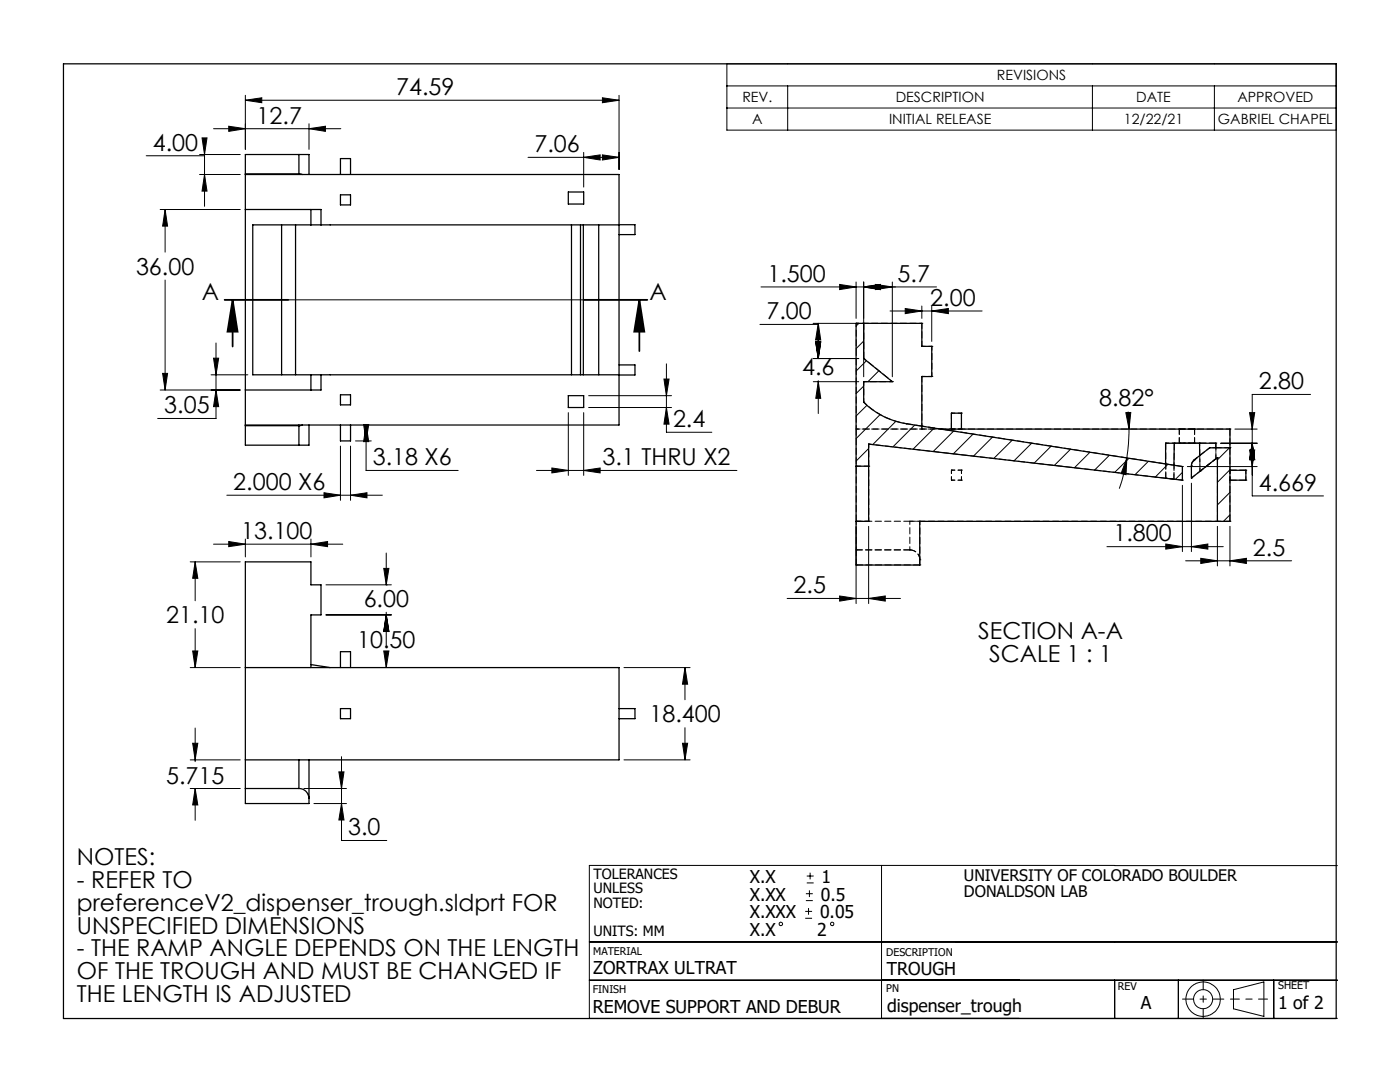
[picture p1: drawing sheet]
<svg xmlns="http://www.w3.org/2000/svg" width="279mm" height="216mm" viewBox="0 0 279 216" stroke-linecap="round" stroke-linejoin="round" font-family="sans-serif">
<g fill="none" stroke="#000" stroke-width=".2">
<path d="M49 19v10.8M120.2 19.5l3.3 .5-3.3 .5zM123.5 19v14.8M145.1 12.7h121.6v13.3h-121.6zM145.1 17.1h121.6M157.2 17.1v8.9M218 17.1v8.9M242.4 17.1v8.9M29.2 31.1h11.6M39.8 30.8h8.1M39.8 34.8h8.1M40.3 27.5h1l-.5 3.3z"/>
<path d="M40.8 30.8v10.4M40.8 34.8l.5 3.3h-1zM42.6 25.7h25.4M45.6 25.2l3.4 .5-3.4 .5zM49 20h74.5M49 20l3.2-.5v1zM61.7 25.7l3.2-.5v1zM61.7 24.7v5.1M105.4 31.4h18.1M116.5 30.4v6.9M116.5 31.4l3.3-.5v1zM120.2 30.9l3.3 .5-3.3 .5z"/>
<path d="M145.1 21.6h121.6M32 41.8h15.9M32.9 41.8v8.5M32.9 55.9v21.9M32.9 41.8l.5 3.3h-.9zM44.8 59.8h84.3M151.9 57.3h35M167.6 56.8l3.3 .5-3.3 .5zM170.9 56.3v7.2M172.4 57.3l3.2-.5v1zM172.4 56.3v18.9M174.8 56.8l3.3 .5-3.3 .5z"/>
<path d="M178.1 56.3v18.9M32 77.8h15.9M32.5 74.5h.9l-.5 3.3zM42.1 74.8h7.4M42.6 71.5h1l-.5 3.3zM43.1 68.4v15.1h-11.6M43.1 77.8l.5 3.3h-1zM117.5 79h16.5M132.5 75.6h1l-.5 3.4zM133 72.6v13.7h9.1M151.7 64.7h11.6M162.3 71.5h9.1"/>
<path d="M162.3 64.5h9.1M162.3 76.2h9.1M162.8 68.2h1l-.5 3.3zM163.3 76.2l.5 3.3h-1zM163.3 64.5l.5 3.3h-1zM163.3 71.5h.1M163.3 64.5v7M163.3 76v6.5M171.4 64.5l-.5 .6M172.4 68.1l-1.5 1.5M172.4 77l-1.5 1.5M172.9 72l-2 2"/>
<path d="M175.4 74l-2.2 2.2M177.6 62.1h18.4M177.9 76l-.2 .2M180.7 61.6l3.3 .5-3.3 .5zM184 61.1v2.4M185.9 62.1l3.4-.5v1zM185.9 61.1v7M261.5 78.7h-11.6v20.3h14.2M45.3 98.8h31M64.7 98.3l3.2 .5-3.2 .5zM67.9 89v10.8M70 89v10.8"/>
<path d="M70 98.8l3.2-.5v1zM70.9 88h3.2M72.6 84.7h1l-.5 3.3zM73.1 84.8l.5 3.3h-1zM73.1 84.8v9.1h18.3M107.1 93.9h40M110.1 93.4l3.3 .5-3.3 .5zM113.4 82.3v12.6M116.5 82.3v12.6M116.5 93.9l3.3-.5v1zM117.5 81.3h16.5M133 81.3l.5 3.3h-1z"/>
<path d="M173 80.9l-2.1 2.1M173.4 89.5l-2.5 2.5M175.6 82.7l-4.7 4.8M178.8 84.1l-4.6 4.6M182.6 84.8l-4.4 4.4M186.4 85.4l-4.2 4.2M190.3 86l-4.1 4.1M194.2 86.6l-3.9 4M198.1 87.2l-3.8 3.8M202 87.8l-3.7 3.7M205.9 88.4l-3.5 3.6M209.8 89l-3.4 3.4"/>
<path d="M213.6 89.6l-3.2 3.3M217.5 90.2l-3.1 3.1M221.4 90.8l-3 3M224.7 82.3h1l-.4 3.3zM224.9 91.4l-.2 3.3-1-.2zM224.9 91.4l-.8 3.8-.7 2.3M225.1 82.1l.2 3.5M225.3 85.6l-.1 2.9-.3 2.9M225.3 91.4l-2.8 2.9M229.2 92l-2.7 2.7M233.1 92.6l-2.6 2.6M236 94.3l-1.4 1.4"/>
<path d="M236 96.8v13.3M237 93.1h13.9M237.8 96.4v13.7M238.9 91.3l-1 1M243.6 88.4h7.3M245.4 89.4l-2.4 2.4M245.5 93.7l-2.5 2.5M245.5 98.2l-2.5 2.6M246.5 85.6h4.4M249.4 89.8h1l-.5 3.3zM249.4 82.3h1l-.5 3.3zM249.9 88.4l.5 3.3h-1z"/>
<path d="M38 112.1h9.9M38.9 112.1v7.8M38.9 112.1l.6 3.3h-1zM42.6 108.6h25.8M45.6 108.1l3.4 .5-3.4 .5zM49 107.6v3.5M62.1 108.6l3.3-.5v1zM62.1 107.6v3.5M65.1 116.7h13M76.6 113.4h1l-.5 3.3zM77.1 110.3v6.4M77.1 116.7h.1"/>
<path d="M157.1 119.4h22.6M167.6 118.9l3.3 .5-3.3 .5zM170.9 105v15.4M173.4 119.4l3.3-.5v1zM173.4 105v15.4M220.9 109.1h23.2M232.7 108.5l3.3 .6-3.3 .5zM236.6 111.9h21.2M237.8 109.1l3.3-.6v1.1zM239.6 111.4l3.4 .5-3.4 .5zM243 105v7.9M245.5 102.7l-1.3 1.3"/>
<path d="M245.5 111.9l3.2-.5v1zM245.5 105v7.9M38 133.2h9.9M38.5 129.9h1l-.6 3.3zM38.9 125.4v7.8M65.1 122.7h13M76.6 129.9h1l-.5 3.3zM77.1 122.2v6.8M77.1 130.3v2.9M77.1 122.7l.5 3.3h-1zM124.5 133.2h13.2M136.7 133.2v6.4"/>
<path d="M136.7 133.2l.5 3.3h-1zM38 151.6h9.9M38 157.3h9.9M38.5 148.3h1l-.6 3.3zM38.9 145.3v6.7M38.9 157.3v6.4M38.9 157.3l.6 3.3h-1zM38.9 157.3h.1M60.6 157.3h8.5M67.6 154h1.1l-.5 3.3zM68.2 151v16.7h9M124.5 151.6h13.2"/>
<path d="M136.2 148.3h1l-.5 3.3zM136.7 145.2v6.4M62.7 160.3h6.4M68.2 160.3l.5 3.3h-1.1zM160.8 179.7h1.4M160.8 178.3h1.4M161 176.2h1.4M161 174.8h1.4M161.5 177.7v1.3M161.7 174.1v1.4M175.9 172.7v30.5M222.5 172.7h-104.9v30.5h149.3"/>
<path d="M222.5 172.7h44.4M117.6 195.6h149.3M117.6 188h149.3M160.7 183.2h1.4M160.7 181.9h1.4M161.4 181.2v1.3M222.5 195.6v7.6M235.2 195.6v7.6M246.2 197.5l6-1.6v6.9l-6-1.5zM254.2 195.6v7.6"/>
<circle cx="155.8" cy="184.3" r=".34"/>
<circle cx="166.1" cy="184.3" r=".33"/>
<circle cx="240.1" cy="199.4" r="3.4"/>
<circle cx="240.1" cy="199.4" r="1.91"/>
</g>
<path d="M236 199.4h8.2" fill="none" stroke="#000" stroke-width=".2" stroke-dasharray="15.2 1.3 1.3 1.3" stroke-dashoffset="13"/>
<path d="M240.1 195.5v7.7" fill="none" stroke="#000" stroke-width=".2" stroke-dasharray="15.2 1.3 1.3 1.3" stroke-dashoffset="13.3"/>
<path d="M245.6 199.4h7.4" fill="none" stroke="#000" stroke-width=".2" stroke-dasharray="15.2 1.3 1.3 1.3" stroke-dashoffset="13.4"/>
<g fill="none" stroke="#000" stroke-width=".25">
<path d="M12.7 12.7h254v190.5h-254zM49 34.7h11l.4 .1M49 34.8h74.5v50h-74.5M59.7 30.8h2v4M59.7 30.8h-10.7v58h10.7M59.7 30.8v4M67.9 34.8v-3.2h2.1v3.2M67.9 38.9h2.1v2h-2.1zM113.4 38.3h3.1v2.4h-3.1zM49 41.8h15.1v3.1M56.2 44.9v29.9M59 44.9v29.9"/>
<path d="M62.1 41.8v3.1M114.1 44.9v29.9M115.9 44.9v29.9M116.4 44.9v29.9M119.5 44.9v29.9M123.5 46.8h3.2v-2l-76.3 .1v29.9h73.1M62.1 74.8v3M64.1 74.8v3h-15.1M67.9 78.8h2.1v2h-2.1zM113.4 79h3.1v2.3h-3.1zM123.5 72.8h3.2v2h-3.2M172.4 64.5v7l5.7 4.7h-5.7v4.1a15.6 15.6 0 0 0 8.5 4.3l55.1 8.5v2.7l-62.6-7.2v15.4h-2.5"/>
<path d="M59.7 84.8v4M60.4 84.8l-.7 .1h-10.7M61.7 84.8v4h-2M67.9 84.8v3.2h2.1v-3.2M170.9 93h2.5M184 85v-9.9h1.9v-6h-1.9v-4.6h-13.1v48.2h12.7v-8.7h61.9v-18.4h-57.7M189.9 85.6v-3.2h2v3.2M234.4 88.4l-.1 4.5M239.4 88.4v2.5M242.6 89.4v-1h-10v4.2M245.5 89.4h-4.1l-3.1 2.4a1.47 1.47 0 0 0-.5 1.2v2.4l5.2-4.1v12.7M245.5 93.8h3.1v2h-3.1"/>
<path d="M49 133.2h74.5v18.4h-74.5M62.1 133.2v-10.5h2v-6h-2v-4.6h-13.1v48.2h12.7v-8.7M62.1 132.6l3.8 .6M67.9 133.2v-3.2h2.1v3.2M49 157.3h10.7M59.7 157.3a1.99 1.99 0 0 1 2 2M59.7 151.6v5.7M67.9 141.4h2.1v2h-2.1zM123.5 141.4h3.2v2h-3.2"/>
</g>
<path d="M44.8 59.8h12.7M46.4 59.8l1 6.4h-2zM46.4 59.8v9.3M116.5 59.8h12.7M127.6 59.8l1 6.4h-2zM127.6 59.8v10.3" fill="none" stroke="#000" stroke-width=".35"/>
<g fill="#000">
<path d="M61.7 25.7l3.2-.5v1zM45.6 25.2l3.4 .5-3.4 .5zM245.5 111.9l3.2-.5v1zM239.6 111.4l3.4 .5-3.4 .5z"/>
<path d="M127.6 59.8l1 6.4h-2zM46.4 59.8l1 6.4h-2z"/>
<path d="M172.4 57.3l3.2-.5v1zM174.8 56.8l3.3 .5-3.3 .5z"/>
<path d="M45.6 108.1l3.4 .5-3.4 .5zM62.1 108.6l3.3-.5v1z"/>
<path d="M237.8 109.1l3.3-.6v1.1zM232.7 108.5l3.3 .6-3.3 .5zM172.4 57.3l3.2-.5v1zM167.6 56.8l3.3 .5-3.3 .5zM173.4 119.4l3.3-.5v1zM167.6 118.9l3.3 .5-3.3 .5zM185.9 62.1l3.4-.5v1zM180.7 61.6l3.3 .5-3.3 .5z"/>
<path d="M136.2 148.3h1l-.5 3.3zM136.7 133.2l.5 3.3h-1zM38.5 129.9h1l-.6 3.3zM38.9 112.1l.6 3.3h-1zM67.6 154h1.1l-.5 3.3zM68.2 160.3l.5 3.3h-1.1zM38.5 148.3h1l-.6 3.3zM38.9 157.3l.6 3.3h-1zM77.1 122.7l.5 3.3h-1zM76.6 113.4h1l-.5 3.3zM76.6 129.9h1l-.5 3.3zM77.1 122.7l.5 3.3h-1zM40.3 27.5h1l-.5 3.3zM40.8 34.8l.5 3.3h-1zM32.5 74.5h.9l-.5 3.3zM32.9 41.8l.5 3.3h-.9zM43.1 77.8l.5 3.3h-1zM42.6 71.5h1l-.5 3.3zM64.7 98.3l3.2 .5-3.2 .5zM70 98.8l3.2-.5v1zM72.6 84.7h1l-.5 3.3zM73.1 84.8l.5 3.3h-1zM110.1 93.4l3.3 .5-3.3 .5zM116.5 93.9l3.3-.5v1zM116.5 31.4l3.3-.5v1zM120.2 30.9l3.3 .5-3.3 .5zM133 81.3l.5 3.3h-1zM132.5 75.6h1l-.5 3.4zM49 20l3.2-.5v1zM120.2 19.5l3.3 .5-3.3 .5zM163.3 76.2l.5 3.3h-1zM162.8 68.2h1l-.5 3.3zM162.8 68.2h1l-.5 3.3zM163.3 64.5l.5 3.3h-1zM224.9 91.4l-.2 3.3-1-.2zM224.7 82.3h1l-.4 3.3zM249.4 89.8h1l-.5 3.3zM249.9 88.4l.5 3.3h-1zM249.9 88.4l.5 3.3h-1zM249.4 82.3h1l-.5 3.3z"/>
</g>
<g fill="none" stroke="#000" stroke-width=".2" stroke-dasharray="1.3 .6">
<path d="M170.9 64.5h.1M172.4 64.5v7M172.4 76.2h.1M172.4 71.5h.1M172.4 64.5h.1M178.1 76.2h.1M184 75.1h.1M184 64.5h.1M184 69.1h.1M186 75.1h.1M186 69.1h.1M170.9 85.6v18.4"/>
<path d="M170.9 93h.1M170.9 85.6h.1M172.4 80.2h.1M173.4 88.6h.1M173.4 93h.1M180.9 84.5h.1M184 85l-3.1-.5M184 85.6v-.6M184 85.6h.1M189.9 82.4h.1M189.9 85.6h.1M189.9 95.8h.1"/>
<path d="M189.9 93.8h.1M189.9 82.4v3.2M191.9 82.4h.1M191.9 85.6h.1M191.9 95.8h.1M191.9 93.8h.1M191.9 82.4v3.2M232.7 95.4h.1M232.7 88.4h.1M232.7 88.4v7M234.3 95.6h.1M234.4 88.4h5"/>
<path d="M234.4 88.4h.1M235.4 88.4h.1M235.4 85.6h.1M236 95.8h.1M236 93.1h.1M237.8 95.4h.1M237.8 92.9h.1M238.4 91.7h.1M238.4 88.4h.1M238.4 85.6h.1M239.4 88.4h.1M239.5 94l-.1-3.1"/>
<path d="M239.5 94h.1M241.4 89.3h.1M242.7 88.4h-3.3M242.7 88.4v3.1M242.7 91.5h.1M242.7 88.4h.1M243 91.3h.1M243 91.3v12.7M245.5 89.3h.1M245.5 93.8h.1M245.5 95.8h.1M245.5 85.6h.1"/>
<path d="M248.6 95.8h-3.1M248.6 93.8h-3.1M248.6 93.8h.1M248.6 95.8h.1M170.9 104h.1M170.9 112.7h.1M170.9 109.7h.1M173.4 104h.1M181.6 109.7a2 2 0 0 1 2 2M181.6 104h-10.7M181.6 109.7h-10.7M181.6 109.7h.1"/>
<path d="M183.6 112.7h-12.7M183.6 112.7h.1M183.6 104h.1M183.6 111.7h.1M243 104h.1M245.5 104v-18.4M245.5 104h.1"/>
</g>
<g fill="none" stroke="#000" stroke-width=".2" stroke-dasharray="1.3 .6" stroke-dashoffset=".6">
<path d="M172.4 76.2h5.7M184 75.1h2M186 69.1h-2M170.9 85.6v-21.1M173.4 88.6v15.4M184 85.6h3.8M187.8 85.6l-3.8-.6M189.9 85.6h2M189.9 95.8v-2M189.9 93.8h2M191.9 82.4h-2M191.9 85.6h-2"/>
<path d="M191.9 95.8h-2M191.9 93.8v2M241.4 89.3l-3 2.4M242.7 89.3h-1.3M245.5 93.8v2M245.5 95.8v-2M248.6 95.8v-2M170.9 104v5.7M181.6 104v5.7M183.6 111.7v-7.7M183.6 104h-2"/>
</g>
<path d="M237.8 92.9a1.5 1.5 0 0 1 .6-1.2M239.4 88.4l.1 5.6" fill="none" stroke="#000" stroke-width=".2" stroke-dasharray="1.3 .6" stroke-dashoffset=".7"/>
<path d="M237.8 92.9v2.5M237.8 95.4l4.9-3.9" fill="none" stroke="#000" stroke-width=".2" stroke-dasharray="1.3 .6" stroke-dashoffset=".4"/>
<path d="M232.7 92.6l-44.9-7M232.7 95.4l3.3 .4M234.3 95.6l.1-7.2M236 93.1l-3.3-.5" fill="none" stroke="#000" stroke-width=".2" stroke-dasharray="1.3 .6" stroke-dashoffset="-.1"/>
<path d="M184 64.5v4.6M232.7 92.6v2.8M234.3 92.8v2.8M235.4 88.4v-2.8M236 93.1v2.7M238.4 88.4v-2.8M245.5 89.3h-2.8" fill="none" stroke="#000" stroke-width=".2" stroke-dasharray="1.3 .6" stroke-dashoffset=".2"/>
<path d="M172.4 76.2v4M186 75.1v-6M170.9 85.6h74.6M180.9 84.5a15.5 15.5 0 0 1-8.5-4.3M234.3 95.6l-60.9-7M242.7 89.3v2.2M242.7 91.5l-3.2 2.5M183.6 112.7v-1" fill="none" stroke="#000" stroke-width=".2" stroke-dasharray="1.3 .6" stroke-dashoffset=".5"/>
<path d="M170.9 64.5h13.1M172.4 71.5l5.7 4.7M170.9 85.6h13.1M234.3 95.6l-1.6-.2M234.4 88.4h-1.7" fill="none" stroke="#000" stroke-width=".2" stroke-dasharray="1.3 .6" stroke-dashoffset=".8"/>
<path d="M173.4 93h-2.5M243 91.3l-3.5 2.7M173.4 104h-2.5" fill="none" stroke="#000" stroke-width=".2" stroke-dasharray="1.3 .6" stroke-dashoffset=".3"/>
<path d="M184 75.1v10.5M235.4 85.6h3M235.4 88.4h3M238.4 88.4h-3M238.4 85.6h-3M170.9 112.7v-3M181.6 104h63.9" fill="none" stroke="#000" stroke-width=".2" stroke-dasharray="1.3 .6" stroke-dashoffset=".1"/>
<g font-size="4.7">
<text x="79" y="19">74.59</text>
<text x="51.2" y="24.7">12.7</text>
<text x="30.5" y="30.1">4.00</text>
<text x="106.7" y="30.4">7.06</text>
<text x="27.1" y="54.8">36.00</text>
<text x="40.3" y="59.9">A</text>
<text x="129.6" y="59.8">A</text>
<text x="153.2" y="56.2">1.500</text>
<text x="179.1" y="56.2">5.7</text>
<text x="153" y="63.7">7.00</text>
<text x="185.7" y="61">2.00</text>
<text x="160.1" y="74.9">4.6</text>
<text x="251.2" y="77.7">2.80</text>
<text x="32.8" y="82.5">3.05</text>
<text x="219.4" y="81.1">8.82°</text>
<text x="134.3" y="85.2">2.4</text>
<text x="74.4" y="92.8">3.18 X6</text>
<text x="120.2" y="92.8">3.1 THRU X2</text>
<text x="46.6" y="97.8">2.000 X6</text>
<text x="251.2" y="97.9">4.669</text>
<text x="48.2" y="107.5">13.100</text>
<text x="222.2" y="108">1.800</text>
<text x="250" y="110.9">2.5</text>
<text x="158.4" y="118.4">2.5</text>
<text x="33.2" y="124.4">21.10</text>
<text x="72.6" y="121.1">6.00</text>
<text x="71.3" y="129.3">10.50</text>
<text x="195.2" y="127.5">SECTION A-A</text>
<text x="197.4" y="132">SCALE 1 : 1</text>
<text x="129.6" y="144.2">18.400</text>
<text x="33.2" y="156.5">5.715</text>
<text x="69.5" y="166.7">3.0</text>
<text x="15.4" y="172.7">NOTES:</text>
<text x="15.4" y="177.2">- REFER TO</text>
<text x="15.4" y="181.7">preferenceV2_dispenser_trough.sldprt FOR</text>
<text x="15.4" y="186.3">UNSPECIFIED DIMENSIONS</text>
<text x="15.4" y="190.8">- THE RAMP ANGLE DEPENDS ON THE LENGTH</text>
<text x="15.4" y="195.3">OF THE TROUGH AND MUST BE CHANGED IF</text>
<text x="15.4" y="199.9">THE LENGTH IS ADJUSTED</text>
</g>
<g font-size="3.5">
<text x="149.6" y="176.2">X.X</text>
<text x="149.6" y="179.7">X.XX</text>
<text x="163.8" y="179.7">0.5</text>
<text x="164" y="176.2">1</text>
<text x="149.6" y="183.2">X.XXX</text>
<text x="163.7" y="183.2">0.05</text>
<text x="149.6" y="186.7">X.X</text>
<text x="163.1" y="186.7">2</text>
<text x="118.4" y="194.3">ZORTRAX ULTRAT</text>
<text x="177" y="194.6">TROUGH</text>
<text x="118.3" y="202">REMOVE SUPPORT AND DEBUR</text>
<text x="177" y="201.9">dispenser_trough</text>
<text x="227.7" y="201.4">A</text>
<text x="255.1" y="201.3">1 of 2</text>
</g>
<g font-size="3.2">
<text x="192.4" y="175.8">UNIVERSITY OF COLORADO BOULDER</text>
<text x="192.4" y="179">DONALDSON LAB</text>
</g>
<g font-size="2.8">
<text x="199" y="16">REVISIONS</text>
<text x="148.2" y="20.4">REV.</text>
<text x="178.8" y="20.4">DESCRIPTION</text>
<text x="226.8" y="20.4">DATE</text>
<text x="246.9" y="20.4">APPROVED</text>
<text x="150.1" y="24.8">A</text>
<text x="177.4" y="24.8">INITIAL RELEASE</text>
<text x="224.3" y="24.8">12/22/21</text>
<text x="243.1" y="24.8">GABRIEL CHAPEL</text>
<text x="118.4" y="175.5">TOLERANCES</text>
<text x="118.4" y="178.3">UNLESS</text>
<text x="118.4" y="181.1">NOTED:</text>
<text x="118.4" y="186.7">UNITS: MM</text>
</g>
<g font-size="2.1">
<text x="118.4" y="190.6">MATERIAL</text>
<text x="176.9" y="190.8">DESCRIPTION</text>
<text x="176.9" y="197.9">PN</text>
<text x="223.1" y="197.4">REV</text>
<text x="255.1" y="197.4">SHEET</text>
<text x="118.3" y="198.1">FINISH</text>
</g>
</svg>
